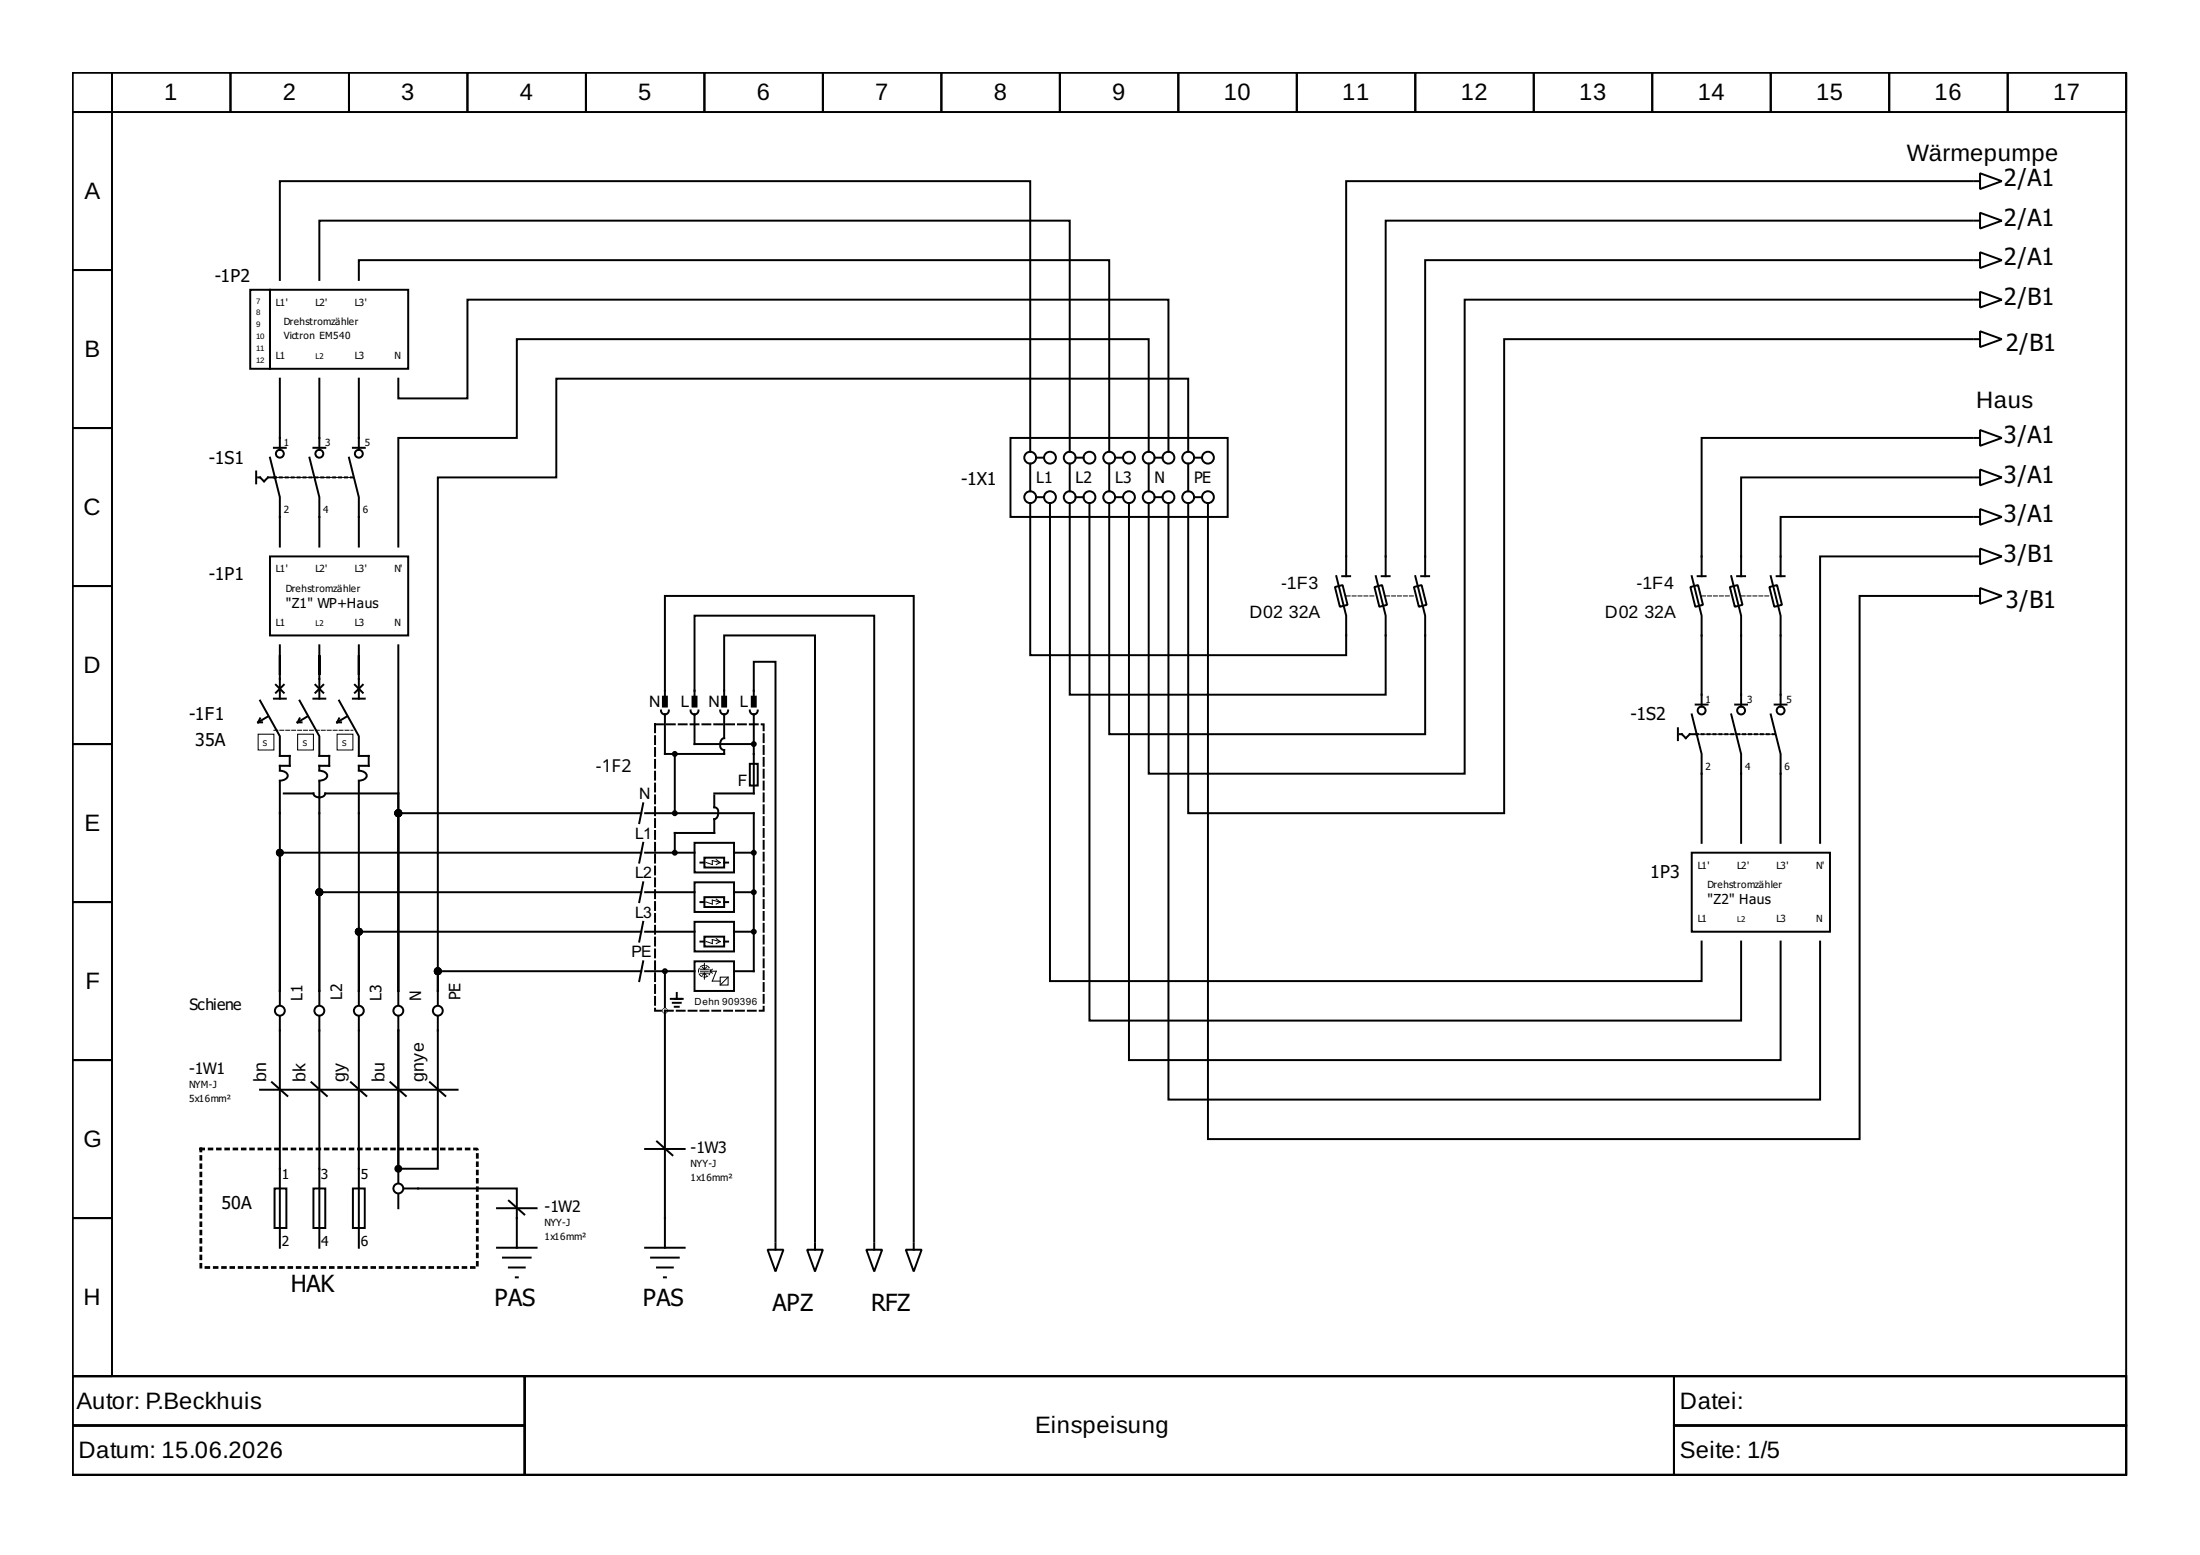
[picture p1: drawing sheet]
<svg xmlns="http://www.w3.org/2000/svg" width="297mm" height="210mm" viewBox="0 0 297 210" stroke-linecap="round" stroke-linejoin="round" font-family="sans-serif">
<g fill="none" stroke="#000" stroke-width=".27">
<path d="M9.8 9.8h277.3v176h-277.3zM9.8 9.8h5.3v5.3h-5.3zM9.8 15.1h5.3v21.4h-5.3zM15.1 9.8h16v5.3h-16zM31.1 9.8h16v5.3h-16zM47.1 9.8h16v5.3h-16zM63.1 9.8h16v5.3h-16zM79.1 9.8h16v5.3h-16zM95.1 9.8h16v5.3h-16zM111.1 9.8h16v5.3h-16zM127.1 9.8h16v5.3h-16zM143.1 9.8h16v5.3h-16z"/>
<path d="M159.1 9.8h16v5.3h-16zM175.1 9.8h16v5.3h-16zM191.1 9.8h16v5.3h-16zM207.1 9.8h16v5.3h-16zM223.1 9.8h16v5.3h-16zM239.1 9.8h16v5.3h-16zM255.1 9.8h16v5.3h-16zM271.1 9.8h16v5.3h-16zM9.8 36.5h5.3v21.3h-5.3zM33.8 39.1h2.7v10.7h-2.7zM36.5 39.1h18.6v10.7h-18.6zM37.8 37.8v-13.3h101.3v36.5"/>
<path d="M43.1 37.8v-8h101.3v31.2M48.4 37.8v-2.7h101.4v25.9M266.3 24.5h-84.5v53.3M266.3 35.1h-73.9v42.7M266.3 29.8h-79.2v48M266.5 24.5h.8M266.5 35.1h.8M266.5 29.8h.8M267.3 39.4l3 1.1-3 1zM267.3 23.4l3 1.1-3 1zM267.3 34.1l3 1-3 1.1zM267.3 28.7l3 1.1-3 1.1z"/>
<path d="M9.8 57.8h5.3v21.3h-5.3zM37.8 51.1v9.6M43.1 51.1v9.6M48.4 51.1v9.6M53.8 51.1v2.7h9.3v-13.3h94.7v20.5M136.4 59.1h29.4v10.7h-29.4zM266.3 40.5h-68.5v63.9h-42.7v-36.5M266.3 45.8h-63.2v64h-42.7v-41.9M266.3 59.1h-36.6v18.7M266.5 40.5h.8M266.5 45.8h.8M266.5 59.1h.8"/>
<path d="M267.3 44.7l3 1.1-3 1zM267.3 58l3 1.1-3 1.1zM9.8 79.1h5.3v21.3h-5.3zM34.6 63.6v1.6M34.9 64.4h.2l.6 .6 .5-.6h1.1M36.5 75.1h18.6v10.7h-18.6zM36.5 61.8l1.3 5.3v6.7M37 60.4h1.6M41.8 61.8l1.3 5.3v6.7M42.3 60.4h1.6M47.1 61.8l1.3 5.3v6.7M47.6 60.4h1.6"/>
<path d="M139.1 62.6v3.7M139.1 67.9v20.5h42.7v-5.3l-1.4-5.3M139.9 61.8h1.1M139.9 67.1h1.1M141.8 67.9v64.5h87.9v-5.3M144.4 62.6v3.7M144.4 67.9v25.9h42.7v-10.7l-1.3-5.3M145.2 61.8h1.1M145.2 67.1h1.1M147.1 67.9v69.9h88v-10.7M149.8 62.6v3.7M149.8 67.9v31.2h42.6v-16l-1.3-5.3"/>
<path d="M150.6 61.8h1M150.6 67.1h1M152.4 67.9v75.2h88v-16M155.1 62.6v3.7M155.1 61v-15.2h-85.3v13.3h-16v14.7M155.9 61.8h1.1M155.9 67.1h1.1M157.8 67.9v80.5h87.9v-21.3M160.4 62.6v3.7M160.4 61v-9.9h-85.3v13.3h-16v69.4M161.2 61.8h1.1M161.2 67.1h1.1"/>
<path d="M163.1 67.9v85.9h88v-73.4h15.2M180.2 79.2l1.1-.2 .6 2.6-1 .3zM181.2 77.8h1.1M185.6 79.2l1-.2 .7 2.6-1.1 .3zM186.6 77.8h1M190.9 79.2l1-.2 .7 2.6-1 .3zM191.9 77.8h1.1M228.2 79.2l1.1-.2 .6 2.6-1 .3zM228.4 77.8l1.3 5.3v12.3M229.2 77.8h1.1M233.6 79.2l1-.2 .7 2.6-1.1 .3zM233.7 77.8l1.4 5.3v12.3"/>
<path d="M234.5 77.8h1.1M238.9 79.2l1-.2 .7 2.6-1 .3zM239.1 77.8l1.3 5.3v12.3M239.9 77.8h1M266.3 64.4h-31.2v13.4M266.3 75.1h-20.6v38.7M266.3 69.8h-25.9v8M266.5 64.4h.8M266.5 75.1h.8M266.5 69.8h.8M267.3 79.4l3 1-3 1.1zM267.3 74l3 1.1-3 1.1z"/>
<path d="M267.3 63.4l3 1-3 1.1zM267.3 68.7l3 1.1-3 1zM34.9 97.5h.5M35.1 94.6l2.7 4.8v2.6h1.3v1.4h-1.3v.5M35.1 97l-.2 .5M36.2 96.7l-1.3 .8M37 94.3h1.6M37.3 92.4l1 1.1M37.8 87.1v7.2M38.3 92.4l-1 1.1M40.2 97.5h.5M40.5 94.6l2.6 4.8v2.6h1.3v1.4h-1.3v.5"/>
<path d="M40.5 97l-.3 .5M41.5 96.7l-1.3 .8M42.3 94.3h1.6M42.6 92.4l1 1.1M43.1 87.1v7.2M43.6 92.4l-1 1.1M45.5 97.5h.5M45.8 94.6l2.6 4.8v2.6h1.4v1.4h-1.4v.5M45.8 97l-.3 .5M46.8 96.7l-1.3 .8M47.6 94.3h1.6M47.9 92.4l1.1 1.1"/>
<path d="M48.4 87.1v7.2M49 92.4l-1.1 1.1M53.8 87.1v46.7M89.2 95.9l.1 .3 .2 .2h.3M89.8 96.4v5.4h8v-.6h-.3l-.2-.2-.1-.3M89.8 94v-13.6h33.6v87.2M90.3 95.9l-.1 .3-.2 .2h-.2M93.2 95.9l.1 .3 .2 .2h.3M93.8 94v-10.9h24.2v84.5M93.8 96.4v4h8M94.3 95.9l-.1 .3-.2 .2h-.2M97.2 95.9l.1 .3 .2 .2h.3"/>
<path d="M97.8 96.4v3.2a.71 .71 0 0 0-.6 .8M97.8 94v-8.2h12.2v81.8M98.3 95.9l-.1 .3-.2 .2h-.2M101.2 95.9l.1 .3 .2 .2h.3M101.8 94v-4.7h2.9v78.3M101.8 96.4v10.7h-5.4M102.3 95.9l-.1 .3-.2 .2h-.2M226.5 98.3v1.6M226.8 99.1h.3l.5 .5 .5-.5h1.1M228.4 96.4l1.3 5.4v12M228.9 95.1h1.6M233.7 96.4l1.4 5.4v12"/>
<path d="M234.3 95.1h1.6M239.1 96.4l1.3 5.4v12M239.6 95.1h1.6M266.5 80.4h.8M9.8 100.4h5.3v21.4h-5.3zM37.8 104a.94 .94 0 0 1 1.1 .7 .94 .94 0 0 1-1.1 .7M37.8 105.5v28.3M38.3 107.1h4a.87 .87 0 0 0 .8 .5 .87 .87 0 0 0 .8-.5h9.9v26.7M43.1 104a.94 .94 0 0 1 1.1 .7 .94 .94 0 0 1-1.1 .7M43.1 105.5v28.3M48.4 104a.94 .94 0 0 1 1.1 .7 .94 .94 0 0 1-1.1 .7M48.4 105.5v28.3"/>
<path d="M86.6 109.8h-32.8v24M86.6 115.1h-48.8v18.7M86.8 119.1l-.5 2.7M86.8 108.4l-.5 2.7M86.8 113.8l-.5 2.6M87.1 109.8h14.7v21.3h-2.7M87.1 115.1h6.7M91.1 101.8v8M93.8 113.8h5.3v4h-5.3zM93.8 119.1h5.3v4h-5.3zM94.6 116.4h.5M95.1 115.8h2.7v1.3h-2.7z"/>
<path d="M96.4 107.4v1.6h.3l.2 .2 .1 .3M97 109.8a.71 .71 0 0 1-.6 .8v1.8h-5.3v2.7M97.8 116.4h.5M99.1 115.1h2.7M101.2 103.1h1.1v2.9h-1.1zM228.4 115.1h18.7v10.7h-18.7zM9.8 121.8h5.3v21.3h-5.3zM37.8 137.2v31.2M37.8 133.8v1.8M43.1 137.2v31.2M43.1 133.8v1.8M48.4 137.2v31.2"/>
<path d="M48.4 133.8v1.8M53.8 133.8v1.8M53.8 137.2v1.9M53.8 139.1v20.5M59.1 137.2v20.6h-5.3v-18.7M59.1 133.8v1.8M86.6 131.1h-27.5v2.7M86.6 120.4h-43.5v13.4M86.6 125.8h-38.2v8M86.8 124.4l-.5 2.7M86.8 129.8l-.5 2.6M87.1 120.4h6.7"/>
<path d="M87.1 131.1h6.7M87.1 125.8h6.7M89.8 131.4v37M90.6 134.8h1.6M90.8 135.4h1.1M91.1 135.9h.5M91.4 134v.8M93.8 124.4h5.3v4h-5.3zM93.8 129.8h5.3v4h-5.3zM94.6 127.1h.5M94.6 121.8h.5M95.1 121.1h2.7v1.3h-2.7z"/>
<path d="M95.1 126.4h2.7v1.4h-2.7zM97.8 127.1h.5M97.8 121.8h.5M99.1 120.4h2.7M99.1 125.8h2.7M9.8 143.1h5.3v21.3h-5.3zM35.1 147.1h26.7M36.7 146.1l2.1 1.8M42.1 146.1l2 1.8M47.4 146.1l2.1 1.8M52.7 146.1l2.1 1.8M58 146.1l2.1 1.8"/>
<path d="M87.1 155.1h5.3M88.7 154.1l2.1 1.8M9.8 164.4h5.3v21.4h-5.3zM37.1 160.4h1.6v5.4h-1.6zM42.3 160.4h1.6v5.4h-1.6zM47.6 160.4h1.6v5.4h-1.6zM53.8 161.2v1.9M54.6 160.4h15.2v8M67.1 168.4h5.3M67.1 163.1h5.3M67.9 169.8h3.7M68.7 171.1h2.1"/>
<path d="M68.7 162.1l2.1 1.8M69.6 172.4h.3M87.1 168.4h5.3M87.9 169.8h3.7M88.7 171.1h2.1M89.6 172.4h.3M103.6 168.7h2.2l-1.1 2.9zM104.7 167.9v.8M109 168.7h2.1l-1.1 2.9zM110 167.9v.8M117 168.7h2.1l-1.1 2.9zM118 167.9v.8"/>
<path d="M122.3 168.7h2.1l-1 2.9zM123.4 167.9v.8M9.8 185.8h277.3v13.3h-277.3zM9.8 185.8h61v6.6h-61zM9.8 192.4h61v6.7h-61zM70.8 185.8h155.2v13.3h-155.2zM226 185.8h61.1v6.6h-61.1zM226 192.4h61.1v6.7h-61.1z"/>
<circle cx="37.8" cy="61.2" r=".53"/>
<circle cx="43.1" cy="61.2" r=".53"/>
<circle cx="48.4" cy="61.2" r=".53"/>
<circle cx="139.1" cy="61.8" r=".8"/>
<circle cx="139.1" cy="67.1" r=".8"/>
<circle cx="141.8" cy="61.8" r=".8"/>
<circle cx="141.8" cy="67.1" r=".8"/>
<circle cx="144.4" cy="61.8" r=".8"/>
<circle cx="144.4" cy="67.1" r=".8"/>
<circle cx="147.1" cy="61.8" r=".8"/>
<circle cx="147.1" cy="67.1" r=".8"/>
<circle cx="149.8" cy="61.8" r=".8"/>
<circle cx="149.8" cy="67.1" r=".8"/>
<circle cx="152.4" cy="61.8" r=".8"/>
<circle cx="152.4" cy="67.1" r=".8"/>
<circle cx="155.1" cy="61.8" r=".8"/>
<circle cx="155.1" cy="67.1" r=".8"/>
<circle cx="157.8" cy="61.8" r=".8"/>
<circle cx="157.8" cy="67.1" r=".8"/>
<circle cx="160.4" cy="61.8" r=".8"/>
<circle cx="160.4" cy="67.1" r=".8"/>
<circle cx="163.1" cy="61.8" r=".8"/>
<circle cx="163.1" cy="67.1" r=".8"/>
<circle cx="229.7" cy="95.9" r=".53"/>
<circle cx="235.1" cy="95.9" r=".53"/>
<circle cx="240.4" cy="95.9" r=".53"/>
<circle cx="91.1" cy="101.8" r=".27"/>
<circle cx="91.1" cy="115.1" r=".27"/>
<circle cx="91.1" cy="109.8" r=".27"/>
<circle cx="101.8" cy="115.1" r=".27"/>
<circle cx="101.8" cy="100.4" r=".27"/>
<circle cx="37.8" cy="136.4" r=".67"/>
<circle cx="43.1" cy="136.4" r=".67"/>
<circle cx="48.4" cy="136.4" r=".67"/>
<circle cx="53.8" cy="136.4" r=".67"/>
<circle cx="59.1" cy="136.4" r=".67"/>
<circle cx="89.8" cy="136.4" r=".27"/>
<circle cx="89.8" cy="131.1" r=".27"/>
<circle cx="101.8" cy="125.8" r=".27"/>
<circle cx="101.8" cy="120.4" r=".27"/>
<circle cx="53.8" cy="160.4" r=".67"/>
</g>
<path d="M27.1 155.1h37.3v16h-37.3z" fill="none" stroke="#000" stroke-width=".37" stroke-dasharray=".4 .7"/>
<g fill="none" stroke="#000" stroke-width=".14" stroke-dasharray=".5 .3">
<path d="M37.3 64.4h10.3M37 98.6h10.6M181.8 80.4h4M187.1 80.4h4M229.2 99.1h10.4M229.7 80.4h4M235.1 80.4h4"/>
<circle cx="95.1" cy="131.1" r=".8"/>
</g>
<path d="M47.6 64.4h-10.6M239.6 99.1h-10.7" fill="none" stroke="#000" stroke-width=".27" stroke-dasharray=".3 .5"/>
<g fill="none" stroke="#000" stroke-width=".14">
<path d="M34.9 99.1h2.1v2.1h-2.1zM40.2 99.1h2.1v2.1h-2.1zM45.5 99.1h2.1v2.1h-2.1zM95.4 116.4l.8 .3v-.5l1 .2M96.7 116l.5 .4M97.2 116.4l-.5 .3M94.6 131.1h1M94.6 130.8h1M94.6 131.4h1M94.8 130.6l.3 .2M95.1 130v.8M95.1 131.4v.8"/>
<path d="M95.1 131.4l.3 .2M95.1 131.4l-.3 .2M95.4 121.8l.8 .2v-.5l1 .3M95.4 127.1l.8 .3v-.6l1 .3M95.4 130.6l-.3 .2M95.9 131.1h.8l-.5 1.3h1M95.9 131.1l.3 .3M96.2 130.8l-.3 .3M96.7 121.4l.5 .4M96.7 126.7l.5 .4M97.2 131.9h1.1v1.1h-1.1zM97.2 121.8l-.5 .2"/>
<path d="M97.2 127.1l-.5 .3M98.3 131.9l-1.1 1.1"/>
</g>
<g fill="#000" stroke="#000" stroke-width=".27">
<path d="M89.5 94h.5v1.4h-.5z" fill-rule="evenodd"/>
<path d="M93.5 94h.5v1.4h-.5z" fill-rule="evenodd"/>
<path d="M97.5 94h.5v1.4h-.5z" fill-rule="evenodd"/>
<path d="M101.5 94h.5v1.4h-.5z" fill-rule="evenodd"/>
<circle cx="37.8" cy="115.1" r=".4"/>
<circle cx="53.8" cy="109.8" r=".4"/>
<circle cx="43.1" cy="120.4" r=".4"/>
<circle cx="48.4" cy="125.8" r=".4"/>
<circle cx="59.1" cy="131.1" r=".4"/>
<circle cx="53.8" cy="157.8" r=".4"/>
</g>
<circle cx="89.8" cy="136.4" r=".19" fill="none" stroke="#fff" stroke-width=".27"/>
<path d="M88.4 97.8h14.7v38.6h-14.7z" fill="none" stroke="#000" stroke-width=".27" stroke-dasharray="1.1 .5"/>
<g font-size="3.2">
<text x="22.2" y="13.5">1</text>
<text x="38.2" y="13.5">2</text>
<text x="54.2" y="13.5">3</text>
<text x="70.2" y="13.5">4</text>
<text x="86.2" y="13.5">5</text>
<text x="102.2" y="13.5">6</text>
<text x="118.2" y="13.5">7</text>
<text x="134.2" y="13.5">8</text>
<text x="150.2" y="13.5">9</text>
<text x="165.2" y="13.5">10</text>
<text x="181.2" y="13.5">11</text>
<text x="197.2" y="13.5">12</text>
<text x="213.2" y="13.5">13</text>
<text x="229.2" y="13.5">14</text>
<text x="245.2" y="13.5">15</text>
<text x="261.2" y="13.5">16</text>
<text x="277.2" y="13.5">17</text>
<text x="257.5" y="21.8">Wärmepumpe</text>
<text x="11.4" y="26.9">A</text>
<text x="270.6" y="25.2">2/A1</text>
<text x="270.6" y="35.8">2/A1</text>
<text x="270.6" y="30.5">2/A1</text>
<text x="270.6" y="41.2">2/B1</text>
<text x="270.8" y="47.4">2/B1</text>
<text x="11.4" y="48.2">B</text>
<text x="266.8" y="55.1">Haus</text>
<text x="270.6" y="59.8">3/A1</text>
<text x="270.6" y="65.2">3/A1</text>
<text x="11.3" y="69.5">C</text>
<text x="270.6" y="70.5">3/A1</text>
<text x="270.6" y="75.8">3/B1</text>
<text x="270.8" y="82">3/B1</text>
<text x="11.3" y="90.8">D</text>
<text x="11.4" y="112.2">E</text>
<text x="11.5" y="133.5">F</text>
<text x="11.3" y="154.8">G</text>
<text x="11.3" y="176.2">H</text>
<text x="39.3" y="174.3">HAK</text>
<text x="66.8" y="176.3">PAS</text>
<text x="86.8" y="176.3">PAS</text>
<text x="104.3" y="177">APZ</text>
<text x="117.6" y="177">RFZ</text>
<text x="10.3" y="190.2">Autor: P.Beckhuis</text>
<text x="226.8" y="190.2">Datei:</text>
<text x="10.6" y="196.8">Datum: 15.06.2026</text>
<text x="139.8" y="193.5">Einspeisung</text>
<text x="226.8" y="196.8">Seite: 1/5</text>
</g>
<g font-size="2.4">
<text x="29" y="38.1">-1P2</text>
<text x="28.2" y="62.6">-1S1</text>
<text x="129.8" y="65.5">-1X1</text>
<text x="28.2" y="78.3">-1P1</text>
<text x="168.7" y="83.4">D02</text>
<text x="173" y="79.5">-1F3</text>
<text x="174" y="83.4">32A</text>
<text x="216.7" y="83.4">D02</text>
<text x="220.9" y="79.5">-1F4</text>
<text x="222" y="83.4">32A</text>
<text x="25.5" y="97.2">-1F1</text>
<text x="26.3" y="100.8">35A</text>
<text x="220.2" y="97.2">-1S2</text>
<text x="80.4" y="104.2">-1F2</text>
<text x="222.8" y="118.6">1P3</text>
<text x="35.9" y="146" transform="rotate(-90 35.9 146)">bn</text>
<text x="41.3" y="146" transform="rotate(-90 41.3 146)">bk</text>
<text x="46.6" y="146" transform="rotate(-90 46.6 146)">gy</text>
<text x="51.9" y="146" transform="rotate(-90 51.9 146)">bu</text>
<text x="57.2" y="146" transform="rotate(-90 57.2 146)">gnye</text>
<text x="29.9" y="163.2">50A</text>
</g>
<g font-size="2.1">
<text x="139.9" y="65.2">L1</text>
<text x="145.2" y="65.2">L2</text>
<text x="150.6" y="65.2">L3</text>
<text x="155.9" y="65.2">N</text>
<text x="161.2" y="65.2">PE</text>
<text x="87.6" y="95.4">N</text>
<text x="91.9" y="95.4">L</text>
<text x="95.6" y="95.4">N</text>
<text x="99.9" y="95.4">L</text>
<text x="86.3" y="107.9">N</text>
<text x="99.6" y="106">F</text>
<text x="85.8" y="113.2">L1</text>
<text x="85.8" y="118.5">L2</text>
<text x="85.8" y="123.9">L3</text>
<text x="85.2" y="129.2">PE</text>
<text x="25.6" y="136.3">Schiene</text>
<text x="40.9" y="135.1" transform="rotate(-90 40.9 135.1)">L1</text>
<text x="46.2" y="135" transform="rotate(-90 46.2 135)">L2</text>
<text x="51.5" y="135.1" transform="rotate(-90 51.5 135.1)">L3</text>
<text x="56.8" y="135.1" transform="rotate(-90 56.8 135.1)">N</text>
<text x="62.2" y="135" transform="rotate(-90 62.2 135)">PE</text>
<text x="25.5" y="145">-1W1</text>
<text x="93.2" y="155.6">-1W3</text>
<text x="73.5" y="163.6">-1W2</text>
</g>
<g font-size="1.9">
<text x="38.6" y="82">&quot;Z1&quot; WP+Haus</text>
<text x="230.5" y="122">&quot;Z2&quot; Haus</text>
<text x="38.1" y="159.1">1</text>
<text x="43.3" y="159.1">3</text>
<text x="48.7" y="159.1">5</text>
<text x="38.1" y="168.2">2</text>
<text x="43.4" y="168.2">4</text>
<text x="48.7" y="168.2">6</text>
</g>
<g font-size="1.3">
<text x="37.3" y="41.3">L1'</text>
<text x="42.6" y="41.3">L2'</text>
<text x="47.9" y="41.3">L3'</text>
<text x="38.3" y="43.9">Drehstromzähler</text>
<text x="38.3" y="45.8">Victron EM540</text>
<text x="37.3" y="48.4">L1</text>
<text x="47.9" y="48.4">L3</text>
<text x="53.2" y="48.4">N</text>
<text x="38.3" y="60.2">1</text>
<text x="43.9" y="60.2">3</text>
<text x="49.2" y="60.2">5</text>
<text x="38.3" y="69.2">2</text>
<text x="43.6" y="69.2">4</text>
<text x="49" y="69.2">6</text>
<text x="37.3" y="77.2">L1'</text>
<text x="42.6" y="77.2">L2'</text>
<text x="47.9" y="77.2">L3'</text>
<text x="53.2" y="77.2">N'</text>
<text x="38.6" y="79.9">Drehstromzähler</text>
<text x="37.3" y="84.4">L1</text>
<text x="47.9" y="84.4">L3</text>
<text x="53.2" y="84.4">N</text>
<text x="230.3" y="94.8">1</text>
<text x="235.9" y="94.8">3</text>
<text x="241.2" y="94.8">5</text>
<text x="230.3" y="103.9">2</text>
<text x="235.6" y="103.9">4</text>
<text x="240.9" y="103.9">6</text>
<text x="229.2" y="117.2">L1'</text>
<text x="230.5" y="119.9">Drehstromzähler</text>
<text x="234.5" y="117.2">L2'</text>
<text x="239.9" y="117.2">L3'</text>
<text x="245.2" y="117.2">N'</text>
<text x="229.2" y="124.4">L1</text>
<text x="239.9" y="124.4">L3</text>
<text x="245.2" y="124.4">N</text>
<text x="93.8" y="135.6">Dehn 909396</text>
<text x="25.5" y="146.8">NYM-J</text>
<text x="25.5" y="148.7">5x16mm²</text>
<text x="93.2" y="157.5">NYY-J</text>
<text x="93.2" y="159.4">1x16mm²</text>
<text x="73.5" y="165.5">NYY-J</text>
<text x="73.5" y="167.4">1x16mm²</text>
</g>
<g font-size="1.1">
<text x="34.6" y="41">7</text>
<text x="34.6" y="45.8">10</text>
<text x="34.6" y="42.6">8</text>
<text x="34.6" y="47.4">11</text>
<text x="34.6" y="44.2">9</text>
<text x="34.6" y="49">12</text>
<text x="42.6" y="48.4">L2</text>
<text x="42.6" y="84.4">L2</text>
<text x="35.5" y="100.7">S</text>
<text x="40.9" y="100.7">S</text>
<text x="46.2" y="100.7">S</text>
<text x="234.5" y="124.4">L2</text>
</g>
</svg>
